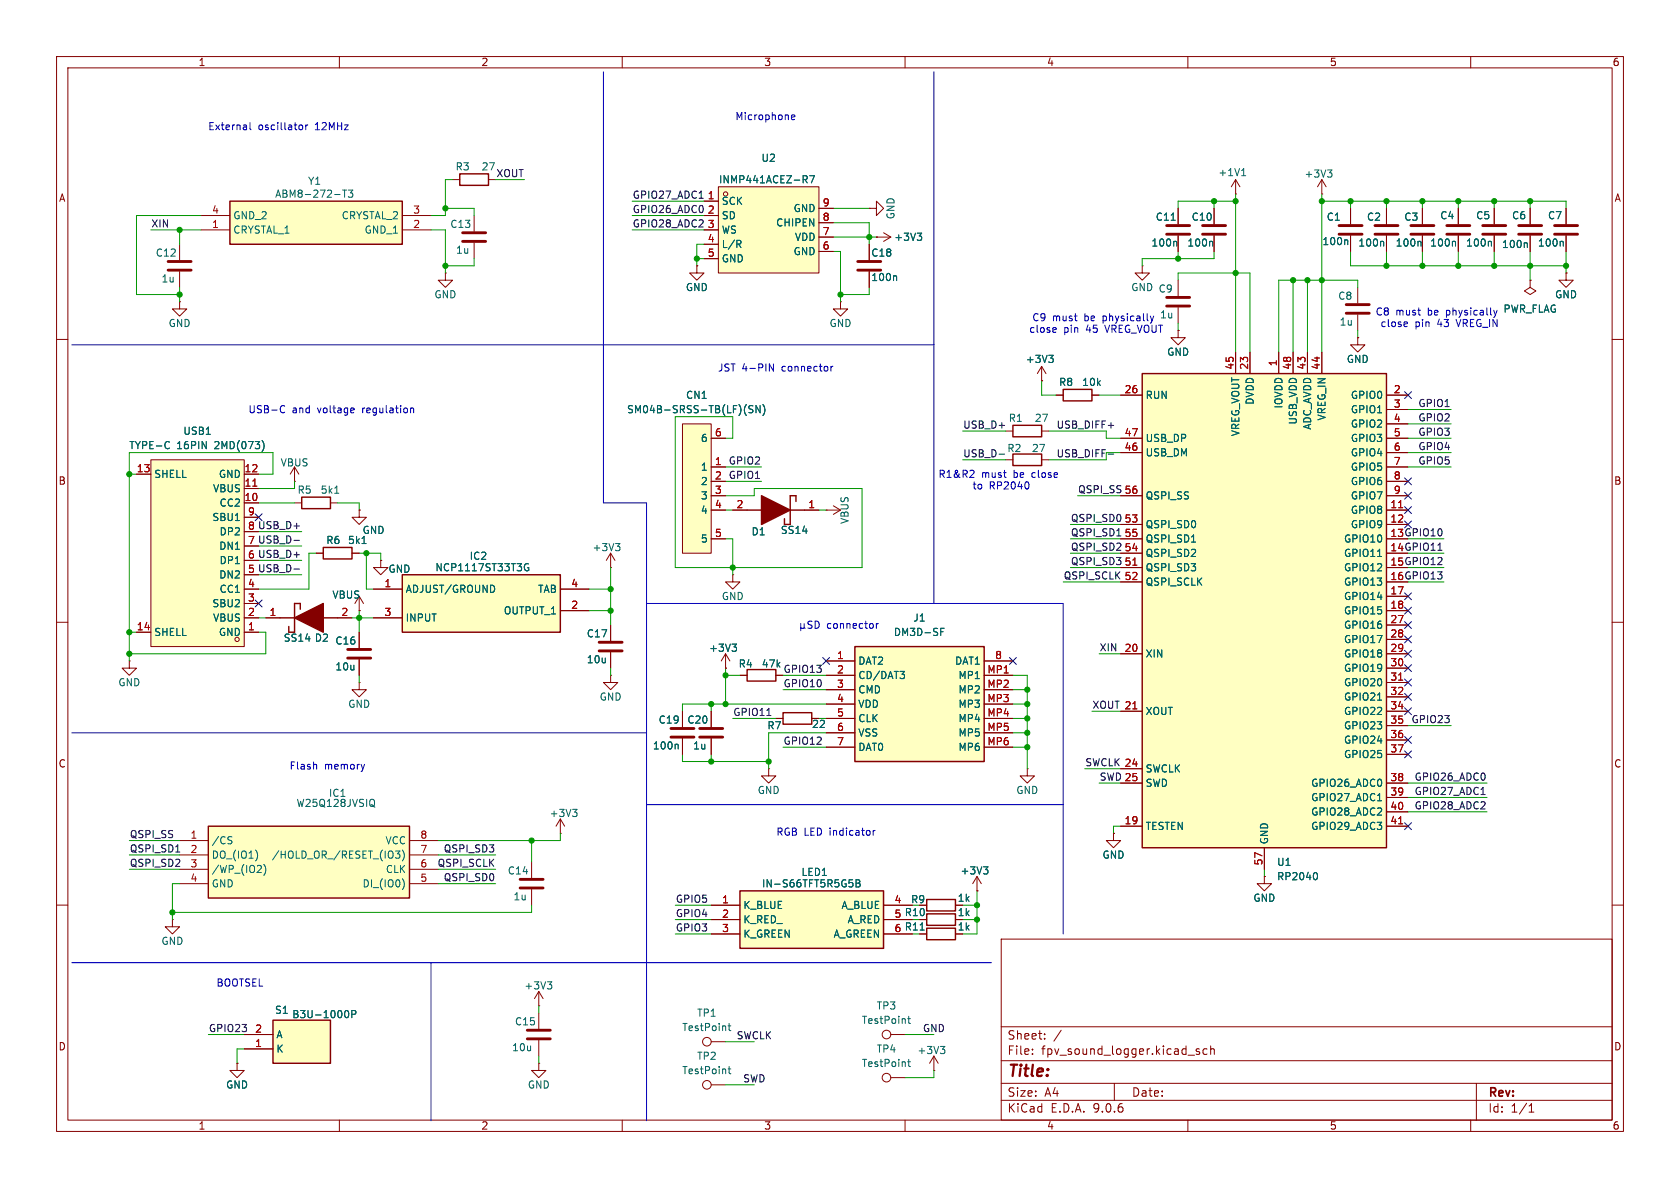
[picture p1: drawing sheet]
<svg xmlns="http://www.w3.org/2000/svg" width="297mm" height="210mm" viewBox="0 0 297 210" stroke-linecap="round" stroke-linejoin="round" font-family="sans-serif">
<g fill="none" stroke="#840000" stroke-width=".18">
<path d="M10 10h277v190h-277zM12 12h273v186h-273zM60 10v2M110 10v2M160 10v2M210 10v2M260 10v2M208.3 36.8v2.8M208.3 41.7v2.8M10 60h2M285 60h2M10 110h2"/>
<path d="M107.9 119.4v1.3h1.3l-1.3 1.2-1.2-1.2h1.2M107.9 119.4h.1M285 110h2M10 160h2M177 166h108v32h-108zM285 160h2M60 198v2M110 198v2M160 198v2M177 194.5h108M177 191.5h108M177 187.5h108"/>
<path d="M177 181.5h108M182.5 186.3v.1M182.5 185.5v.1M184.7 183.6v.1M184.7 182.8v.1M187.6 182.1l-1.3 2M197 191.5v3M210 198v2M210 186.5h1.2M212 185.5l-.3-.1-.2 .2v.2l.5 .2v.3h-.5M213.4 185.5l-.4-.1-.3 .3v.4l.1 .2h.6M214 185.5l.2-.1 .4 .1 .1 .9"/>
<path d="M214 184.9v1.5M260 198v2M261 191.5v6.5M270.3 196.6h.9M270.3 195.5l.4-.4v1.5"/>
</g>
<path d="M206.2 39.9h4.1M206.2 41.4h4.1" fill="none" stroke="#840000" stroke-width=".51"/>
<path d="M207 38.9h.8M207.9 42.7l.1 .1v.7" fill="none" stroke="#006464" stroke-width=".18"/>
<path d="M26.7 81.3h16.5v33h-16.5z" fill="#ffffc2"/>
<g fill="none" stroke="#840000" stroke-width=".18">
<path d="M177.8 76.2h1.3M184.1 76.2h1.3M24.1 83.8h2.6M26.7 81.3h16.5v33h-16.5zM43.2 99.1h2.5M43.2 96.5h2.5M43.2 94h2.5M43.2 91.4h2.5M43.2 88.9h2.5M43.2 86.4h2.5M43.2 83.8h2.5M177.8 81.3h1.3"/>
<path d="M184.1 81.3h1.3M22.9 116.8v1.3h1.2l-1.2 1.3-1.3-1.3h1.3M22.9 116.8h.1M24.1 111.8h2.6M43.2 111.8h2.5M43.2 109.2h2.5M43.2 106.7h2.5M43.2 104.1h2.5M43.2 101.6h2.5M99.1 147.3h.1M99.1 144.8l-.8 1.3M99.1 144.8l.7 1.3"/>
<path d="M99.1 144.8v2.5"/>
<circle cx="41.9" cy="113" r=".38"/>
</g>
<path d="M44.7 85.9h.7" fill="none" stroke="#a90000" stroke-width=".18"/>
<path d="M29.7 78l.2 .2M29.9 79.2l-.2 .1M46.4 77.9a1.49 1.49 0 0 1 0 1.8M101.2 143.1h.8l-.4 .5M101.8 143.6l.2 .2v.3l-.2 .2" fill="none" stroke="#006464" stroke-width=".18"/>
<path d="M179.1 75.2h5v2h-5zM179.1 80.3h5v2h-5z" fill="none" stroke="#840000" stroke-width=".25"/>
<path d="M36.8 146.1h35.6v12.7h-35.6z" fill="#ffffc2"/>
<path d="M49.5 109.2h2.6M51.1 110.7v1.1M53.1 107.7v-1h-1v5.1M57.1 109.2h2.6M36.8 146.1h35.6v12.7h-35.6z" fill="none" stroke="#840000" stroke-width=".25"/>
<g fill="none" stroke="#840000" stroke-width=".18">
<path d="M201.9 47v1.3h1.3l-1.3 1.2-1.2-1.2h1.2M201.9 47h.1M47 109.2h2.5M59.7 109.2h2.5M63.5 108h.1M63.5 105.4l-.8 1.3M63.5 105.4l.8 1.3M63.5 105.4v2.6M31.7 148.6h5.1M31.7 151.1h5.1M31.7 153.7h5.1M31.7 156.2h5.1"/>
<path d="M72.4 148.6h5.1M72.4 151.1h5.1M72.4 153.7h5.1M72.4 156.2h5.1M94 152.4v2.8M94 157.2v2.8M30.5 162.6v1.2h1.2l-1.2 1.3-1.3-1.3h1.3M30.5 162.6h.1M95.2 177.8h.1M95.2 175.3l-.7 1.2M95.2 175.3l.8 1.2M95.2 175.3v2.5"/>
<path d="M95.2 188v1.2h1.3l-1.3 1.3-1.2-1.3h1.2M95.2 188h.1"/>
</g>
<g fill="none" stroke="#006464" stroke-width=".18">
<path d="M40.5 147.9l.5 .1M40.8 148.6l.2 .2-.2 .4M45.4 154.2h.8M45.5 150.8v.8M46.1 153.1v.4M46.6 152.8a1.46 1.46 0 0 1 0 1.9M65.8 142.3l.5 .4M65.9 141.3l.1 .1a.81 .81 0 0 1-.1 1.2M69.9 150.4h.8l-.4 .5 .3 .1v.6l-.1 .1-.6-.1M71.1 150.3a1.46 1.46 0 0 1 0 1.9M71.2 155.4a1.49 1.49 0 0 1 0 1.8M96.8 173.6h.7l-.4 .4"/>
<path d="M97.3 174l.2 .3v.3l-.2 .2"/>
</g>
<path d="M91.9 155.4h4.1M91.9 157h4.1" fill="none" stroke="#840000" stroke-width=".51"/>
<path d="M52.1 109.2l5-2.5v5.1z" fill="#840000" stroke="#840000" stroke-width=".25"/>
<path d="M120.6 74.9h5.1v22.9h-5.1z" fill="#ffffc2"/>
<g fill="none" stroke="#840000" stroke-width=".18">
<path d="M251.5 36.8v2.8M257.8 36.8v2.8M123.2 47v1.3h1.3l-1.3 1.2-1.3-1.2h1.3M123.2 47h.1M148.6 53.3v1.3h1.3l-1.3 1.3-1.3-1.3h1.3M148.6 53.3h.1M153.7 43.2v2.8M153.7 48v2.8M251.5 41.7v2.8M257.8 41.7v2.8M270.5 49.5v1.3l1 .6-1 .7-1-.7 1-.6M270.5 49.5h.1"/>
<path d="M276.9 48.3v1.2h1.2l-1.2 1.3-1.3-1.3h1.3M276.9 48.3h.1M120.6 74.9h5.1v22.9h-5.1zM125.7 77.5h2.6M184.1 67.3h.1M184.1 64.8l-.7 1.2M184.1 64.8l.8 1.2M184.1 64.8v2.5M186.7 69.9h1.3M193 69.9h1.3M125.7 82.6h2.6M125.7 85.1h2.6"/>
<path d="M125.7 87.6h2.6M125.7 90.2h2.6M125.7 95.3h2.6M128.3 118.1h.1M128.3 115.6l-.8 1.2M128.3 115.6l.7 1.2M128.3 115.6v2.5M120.6 125.7v2.8M120.6 130.6v2.8M125.7 125.7v2.8M125.7 130.6v2.8M95.2 179.1v2.8"/>
<path d="M95.2 183.9v2.8"/>
</g>
<path d="M158.3 48.8l.2 .1v.7M251 42.7l.2 .1v.7M257.1 42.7l.2 .1v.7M133.1 71.8l-.5-.1-.2 .1v.4l.6 .2 .1 .3-.2 .3-.5-.1M134.4 71.7v1.3l-.7-1.3v1.3M134.9 71.5a1.46 1.46 0 0 1 0 2M185.4 62.8h.8l-.4 .5M186 63.3l.2 .2v.3l-.2 .3M129.4 113.9h.8l-.4 .4M130 114.3l.2 .3v.3l-.2 .2M119.7 131.6l.2 .1v.7" fill="none" stroke="#006464" stroke-width=".18"/>
<path d="M249.4 39.9h4.1M255.8 39.9h4M151.6 46.2h4.1M151.6 47.8h4.1M249.4 41.4h4.1M255.8 41.4h4M118.6 128.8h4.1M118.6 130.3h4.1M123.7 128.8h4.1M123.7 130.3h4.1M93.2 182.1h4.1M93.2 183.6h4.1" fill="none" stroke="#840000" stroke-width=".51"/>
<path d="M188 68.8h5v2.1h-5z" fill="none" stroke="#840000" stroke-width=".25"/>
<path d="M48.3 180.3h10.1v7.7h-10.1z" fill="#ffffc2"/>
<path d="M81.3 30.7h5.1v2.1h-5.1zM48.3 180.3h10.1v7.7h-10.1z" fill="none" stroke="#840000" stroke-width=".25"/>
<path d="M80 31.8h1.3M86.4 31.8h1.2M153.7 36.8h1.2v-1.2l1.3 1.2-1.3 1.3v-1.3M153.7 36.8h.1M223.5 154.9v1.3h1.3l-1.3 1.3-1.3-1.3h1.3M223.5 154.9h.1M43.2 182.9h5.1M43.2 185.4h5.1" fill="none" stroke="#840000" stroke-width=".18"/>
<path d="M61.2 178.6a.68 .68 0 0 1 .5 .7 .68 .68 0 0 1-.5 .6M62.2 179.3l.6-.1 .1-.1v-.3l-.7-.2v1.3" fill="none" stroke="#006464" stroke-width=".18"/>
<path d="M127 33h17.8v15.3h-17.8z" fill="#ffffc2"/>
<g fill="none" stroke="#840000" stroke-width=".18">
<path d="M124.5 35.6h2.5M124.5 38.1h2.5M127 33h17.8v15.3h-17.8zM144.8 36.8h2.5M144.8 39.4h2.5M238.8 36.8v2.8M31.7 43.2v2.8M31.7 48v2.8M124.5 40.6h2.5M124.5 43.2h2.5M124.5 45.7h2.5M144.8 41.9h2.5"/>
<path d="M144.8 44.5h2.5M238.8 41.7v2.8M41.9 188v1.2h1.3l-1.3 1.3-1.3-1.3h1.3M41.9 188h.1"/>
<circle cx="128.3" cy="34.3" r=".38"/>
</g>
<path d="M142.3 31.7l.4 .6M142.5 31.1l.2 .2v.3l-.2 .1M143.1 31.1h.9l-.6 1.2M130.6 43.2l.4 .6M130.8 42.5l.2 .2-.1 .3-.1 .2M238.1 42.4l.2 .2v.7" fill="none" stroke="#006464" stroke-width=".18"/>
<path d="M236.7 39.9h4.1M29.7 46.2h4.1M29.7 47.8h4.1M236.7 41.4h4.1" fill="none" stroke="#840000" stroke-width=".51"/>
<path d="M201.9 66h43.2v83.9h-43.2z" fill="#ffffc2"/>
<path d="M201.9 66h43.2v83.9h-43.2z" fill="none" stroke="#840000" stroke-width=".25"/>
<g fill="none" stroke="#840000" stroke-width=".18">
<path d="M78.7 48.3v1.2h1.3l-1.3 1.3-1.2-1.3h1.2M78.7 48.3h.1M198.1 69.9h3.8M198.1 77.5h3.8M218.4 62.2v3.8M221 62.2v3.8M226.1 62.2v3.8M228.6 62.2v3.8M231.1 62.2v3.8M233.7 62.2v3.8M245.1 69.9h3.8M245.1 77.5h3.8"/>
<path d="M245.1 72.4h3.8M245.1 74.9h3.8M198.1 80h3.8M198.1 87.6h3.8M198.1 92.7h3.8M198.1 95.3h3.8M198.1 97.8h3.8M245.1 80h3.8M245.1 87.6h3.8M245.1 92.7h3.8M245.1 95.3h3.8M245.1 97.8h3.8"/>
<path d="M245.1 82.6h3.8M245.1 85.1h3.8M245.1 90.2h3.8M198.1 100.3h3.8M198.1 102.9h3.8M198.1 115.6h3.8M245.1 100.3h3.8M245.1 102.9h3.8M245.1 115.6h3.8M245.1 105.4h3.8M245.1 108h3.8M245.1 110.5h3.8"/>
<path d="M245.1 113h3.8M245.1 118.1h3.8M198.1 125.7h3.8M198.1 135.9h3.8M198.1 138.4h3.8M245.1 125.7h3.8M245.1 138.4h3.8M245.1 120.7h3.8M245.1 123.2h3.8M245.1 128.3h3.8M245.1 130.8h3.8M245.1 133.4h3.8"/>
<path d="M198.1 146.1h3.8M223.5 149.9v3.8M245.1 146.1h3.8M245.1 141h3.8M245.1 143.5h3.8"/>
</g>
<path d="M210.6 95.8h.8M243.5 98.4h.8M243.5 123.8h.8M232.6 154.2a.79 .79 0 0 1 0 1.3M243.5 141.5h.8" fill="none" stroke="#006464" stroke-width=".18"/>
<path d="M200.3 99.9h.7M247.3 89.8h.7M200.3 125.3h.7M247.3 120.2h.7M247.3 145.6h.7" fill="none" stroke="#a90000" stroke-width=".18"/>
<path d="M40.6 35.6h30.5v7.6h-30.5z" fill="#ffffc2"/>
<path d="M40.6 35.6h30.5v7.6h-30.5zM163.8 159h5.1v2h-5.1zM163.8 164.1h5.1v2h-5.1zM163.8 161.5h5.1v2.1h-5.1z" fill="none" stroke="#840000" stroke-width=".25"/>
<g fill="none" stroke="#840000" stroke-width=".18">
<path d="M35.6 38.1h5M71.1 38.1h5.1M83.8 38.1v2.8M218.4 34.3h.1M218.4 31.8l-.7 1.2M218.4 31.8l.8 1.2M218.4 31.8v2.5M233.7 34.3h.1M233.7 31.8l-.8 1.2M233.7 31.8l.7 1.2M233.7 31.8v2.5M245.1 36.8v2.8"/>
<path d="M264.2 36.8v2.8M270.5 36.8v2.8M276.9 36.8v2.8M31.7 53.3v1.3h1.3l-1.3 1.3-1.2-1.3h1.2M31.7 53.3h.1M35.6 40.6h5M71.1 40.6h5.1M83.8 42.9v2.8M245.1 41.7v2.8M264.2 41.7v2.8M270.5 41.7v2.8M276.9 41.7v2.8"/>
<path d="M63.5 111.8v2.8M63.5 116.6v2.8M129.5 101.6v1.3h1.3l-1.3 1.2-1.2-1.2h1.2M129.5 101.6h.1M63.5 120.7v1.2h1.3l-1.3 1.3-1.3-1.3h1.3M63.5 120.7h.1M196.8 147.3v1.3h1.3l-1.3 1.3-1.2-1.3h1.2M196.8 147.3h.1M162.6 165.1h1.2M162.6 162.6h1.2M162.6 160h1.2M157.5 190.5h2.5"/>
<path d="M157.5 182.9h2.5M165.1 189.2h.1M165.1 186.7l-.8 1.3M165.1 186.7l.8 1.3M165.1 186.7v2.5"/>
<circle cx="156.7" cy="182.9" r=".76"/>
<circle cx="156.7" cy="190.5" r=".76"/>
</g>
<g fill="none" stroke="#006464" stroke-width=".18">
<path d="M59.2 34.4h.9M60.6 33.6h.7M60.9 33.6v1.3M61.6 33.6h.8l-.5 .5 .4 .1v.5l-.2 .2-.5-.2M219.5 31.1h.7M219.6 30.1l.3-.3v1.3M234.7 30h.8l-.5 .5M235.2 30.5l.3 .3v.3l-.3 .2M244.4 42.7l.2 .1v.7M263.5 42.7l.2 .1v.7M269.8 42.9l.2 .2v.7M276.2 42.7l.2 .1v.7"/>
<path d="M160.6 179.6v1.1l.4 .2M162.7 164.4h.7M160.5 187.7h.5M160.5 180.1h.5M160.6 187.3v1.1l.4 .1M166.2 185h.8l-.4 .5M166.8 185.5l.2 .2v.3l-.2 .3"/>
</g>
<path d="M243.1 39.9h4M262.1 39.9h4.1M268.5 39.9h4M274.8 39.9h4.1M81.8 41.1h4.1M81.8 42.7h4.1M243.1 41.4h4M262.1 41.4h4.1M268.5 41.4h4M274.8 41.4h4.1M61.5 114.8h4M61.5 116.3h4" fill="none" stroke="#840000" stroke-width=".51"/>
<path d="M130.8 157.5h25.4v10.1h-25.4z" fill="#ffffc2"/>
<path d="M132.1 90.2h2.5M138.7 91.7v1M139.7 90.2h2.5M140.7 88.6v-1h-1v5.1M132.1 118.4h5.1v2h-5.1zM138.4 126h5.1v2h-5.1zM130.8 157.5h25.4v10.1h-25.4z" fill="none" stroke="#840000" stroke-width=".25"/>
<g fill="none" stroke="#840000" stroke-width=".18">
<path d="M214.6 36.8v2.8M154.9 41.9h.1M154.9 41.9h2.6M156.2 41.1l1.3 .8M157.5 41.9l-1.3 .8M214.6 41.7v2.8M240 59.7v1.3h1.3l-1.3 1.2-1.2-1.2h1.2M240 59.7h.1M129.5 90.2h2.6M142.2 90.2h2.6M146 90.2h.1M146 90.2h2.6"/>
<path d="M147.3 89.4l1.3 .8M148.6 90.2l-1.3 .7M130.8 119.4h1.3M137.2 119.4h1.2M135.9 135.9v1.3h1.3l-1.3 1.2-1.3-1.2h1.3M135.9 135.9h.1M137.2 127h1.2M143.5 127h1.3M181.6 135.9v1.3h1.3l-1.3 1.2-1.3-1.2h1.3M181.6 135.9h.1M172.7 157.5h.1M172.7 154.9l-.7 1.3"/>
<path d="M172.7 154.9l.8 1.3M172.7 154.9v2.6M125.7 160h5.1M125.7 162.6h5.1M125.7 165.1h5.1M156.2 160h5.1M156.2 162.6h5.1M156.2 165.1h5.1M125.7 184.2h2.6M125.7 191.8h2.6"/>
<circle cx="125" cy="184.1" r=".76"/>
<circle cx="125" cy="191.8" r=".76"/>
</g>
<g fill="none" stroke="#006464" stroke-width=".18">
<path d="M162.2 41.2h.7l-.4 .5M162.7 41.7l.2 .2v.3l-.2 .3M214.2 42.7l.2 .1v.7M150.1 155.5h.6M150.7 156.1l.1 .1-.1 .5M151.3 155.5h.5l.2 .3-.2 .3 .2 .1 .1 .3-.3 .3h-.5zM151.3 156.1h.5M173.9 153.2h.8l-.5 .5M174.4 153.7l.3 .3v.3l-.3 .2M128.7 181.3h.5M128.7 189h.5M128.9 180.9v1.1l.3 .2"/>
<path d="M128.9 188.5v1.1l.3 .2"/>
</g>
<path d="M134.6 87.6l5.1 2.6-5.1 2.5z" fill="#840000" stroke="#840000" stroke-width=".25"/>
<path d="M212.6 39.9h4.1M212.6 41.4h4.1" fill="none" stroke="#840000" stroke-width=".51"/>
<path d="M151.1 114.3h22.9v20.3h-22.9z" fill="#ffffc2"/>
<path d="M151.1 114.3h22.9v20.3h-22.9z" fill="none" stroke="#840000" stroke-width=".25"/>
<g fill="none" stroke="#840000" stroke-width=".18">
<path d="M63.5 90.2v1.2h1.3l-1.3 1.3-1.3-1.3h1.3M63.5 90.2h.1M67.3 99.1v1.2h1.3l-1.3 1.3-1.3-1.3h1.3M67.3 99.1h.1M146 116.8h5.1M146 119.4h5.1M174 116.8h5.1M174 119.4h5.1M146 121.9h5.1M146 124.5h5.1M146 127h5.1M146 129.5h5.1"/>
<path d="M146 132.1h5.1M174 121.9h5.1M174 124.5h5.1M174 127h5.1M174 129.5h5.1M174 132.1h5.1"/>
</g>
<path d="M159.1 118.7h.8l-.4 .5M159.7 119.2l.2 .2v.3l-.2 .3M166.3 111.7h.4M166.3 111.1h.6" fill="none" stroke="#006464" stroke-width=".18"/>
<path d="M71.1 101.6h28v10.2h-28z" fill="#ffffc2"/>
<path d="M53.3 87.9h5.1v2h-5.1zM57.1 96.8h5.1v2h-5.1zM71.1 101.6h28v10.2h-28z" fill="none" stroke="#840000" stroke-width=".25"/>
<g fill="none" stroke="#840000" stroke-width=".18">
<path d="M124.5 35.6h2.5M124.5 38.1h2.5M144.8 36.8h2.5M144.8 39.4h2.5M208.3 36.8v2.8M214.6 36.8v2.8M238.8 36.8v2.8M245.1 36.8v2.8M251.5 36.8v2.8M257.8 36.8v2.8M264.2 36.8v2.8M270.5 36.8v2.8"/>
<path d="M276.9 36.8v2.8M123.2 47h.1M124.5 40.6h2.5M124.5 43.2h2.5M124.5 45.7h2.5M144.8 41.9h2.5M144.8 44.5h2.5M153.7 43.2v2.8M153.7 48v2.8M154.9 41.9h.1M208.3 58.4v1.3h1.2l-1.2 1.3-1.3-1.3h1.3M208.3 58.4h.1"/>
<path d="M208.3 41.7v2.8M208.3 49.5v2.8M208.3 54.4v2.8M214.6 41.7v2.8M238.8 41.7v2.8M240 59.7h.1M240 50.8v2.8M240 55.6v2.8M245.1 41.7v2.8M251.5 41.7v2.8M257.8 41.7v2.8M264.2 41.7v2.8"/>
<path d="M270.5 49.5h.1M270.5 41.7v2.8M276.9 48.3h.1M276.9 41.7v2.8M125.7 77.5h2.6M184.1 67.3h.1M186.7 69.9h1.3M193 69.9h1.3M198.1 69.9h3.8M198.1 77.5h3.8M218.4 62.2v3.8M221 62.2v3.8"/>
<path d="M226.1 62.2v3.8M228.6 62.2v3.8M231.1 62.2v3.8M233.7 62.2v3.8M245.1 69.9h3.8M245.1 77.5h3.8M245.1 72.4h3.8M245.1 74.9h3.8M24.1 83.8h2.6M43.2 88.9h2.5M43.2 99.1h2.5M43.2 96.5h2.5"/>
<path d="M43.2 94h2.5M43.2 91.4h2.5M43.2 86.4h2.5M43.2 83.8h2.5M52.1 85.1h.1M52.1 82.6l-.8 1.2M52.1 82.6l.7 1.2M52.1 82.6v2.5M52.1 88.9h1.2M55.9 97.8h1.2M58.4 88.9h1.3M62.2 97.8h1.3"/>
<path d="M63.5 90.2h.1M67.3 99.1h.1M107.9 97.8v2.5M107.9 97.8l-.7 1.3M107.9 97.8l.8 1.3M125.7 87.6h2.6M125.7 95.3h2.6M125.7 82.6h2.6M125.7 85.1h2.6M125.7 90.2h2.6M129.5 90.2h2.6M142.2 90.2h2.6"/>
<path d="M198.1 97.8h3.8M198.1 80h3.8M198.1 87.6h3.8M198.1 92.7h3.8M198.1 95.3h3.8M245.1 97.8h3.8M245.1 80h3.8M245.1 87.6h3.8M245.1 92.7h3.8M245.1 95.3h3.8M245.1 82.6h3.8M245.1 85.1h3.8"/>
<path d="M245.1 90.2h3.8M24.1 111.8h2.6M43.2 104.1h2.5M43.2 109.2h2.5M43.2 111.8h2.5M43.2 106.7h2.5M43.2 101.6h2.5M47 109.2h2.5M59.7 109.2h2.5M63.5 108h.1M63.5 111.8v2.8M63.5 116.6v2.8"/>
<path d="M66 104.1h5.1M66 109.2h5.1M99.1 104.1h5M99.1 108h5M107.9 100.3h.1M107.9 110.5v2.8M107.9 115.3v2.8M128.3 118.1h.1M130.8 119.4h1.3M137.2 119.4h1.2M146 116.8h5.1M146 119.4h5.1"/>
<path d="M174 116.8h5.1M174 119.4h5.1M198.1 100.3h3.8M198.1 102.9h3.8M198.1 115.6h3.8M245.1 108h3.8M245.1 100.3h3.8M245.1 102.9h3.8M245.1 115.6h3.8M245.1 105.4h3.8M245.1 110.5h3.8M245.1 113h3.8"/>
<path d="M245.1 118.1h3.8M120.6 125.7v2.8M120.6 130.6v2.8M125.7 125.7v2.8M125.7 130.6v2.8M137.2 127h1.2M143.5 127h1.3M146 121.9h5.1M146 124.5h5.1M146 127h5.1M146 129.5h5.1M146 132.1h5.1"/>
<path d="M174 121.9h5.1M174 124.5h5.1M174 127h5.1M174 129.5h5.1M174 132.1h5.1M198.1 125.7h3.8M198.1 135.9h3.8M198.1 138.4h3.8M245.1 125.7h3.8M245.1 138.4h3.8M245.1 120.7h3.8M245.1 123.2h3.8"/>
<path d="M245.1 128.3h3.8M245.1 130.8h3.8M245.1 133.4h3.8M172.7 157.5h.1M196.8 147.3h.1M198.1 146.1h3.8M223.5 154.9h.1M223.5 149.9v3.8M245.1 146.1h3.8M245.1 141h3.8M245.1 143.5h3.8M125.7 160h5.1"/>
<path d="M125.7 162.6h5.1M125.7 165.1h5.1M156.2 160h5.1M156.2 162.6h5.1M156.2 165.1h5.1M162.6 160h1.2M162.6 162.6h1.2M162.6 165.1h1.2M41.9 188h.1M43.2 182.9h5.1M43.2 185.4h5.1"/>
</g>
<g fill="none" stroke="#006464" stroke-width=".18">
<path d="M142.3 31.7l.4 .6M142.5 31.1l.2 .2v.3l-.2 .1M143.1 31.1h.9l-.6 1.2M207 38.9h.8M130.6 43.2l.4 .6M130.8 42.5l.2 .2-.1 .3-.1 .2M158.3 48.8l.2 .1v.7M162.2 41.2h.7l-.4 .5M162.7 41.7l.2 .2v.3l-.2 .3M207.9 42.7l.1 .1v.7M214.2 42.7l.2 .1v.7M238.1 42.4l.2 .2v.7"/>
<path d="M244.4 42.7l.2 .1v.7M251 42.7l.2 .1v.7M257.1 42.7l.2 .1v.7M263.5 42.7l.2 .1v.7M269.8 42.9l.2 .2v.7M276.2 42.7l.2 .1v.7M29.7 78l.2 .2M29.9 79.2l-.2 .1M46.4 77.9a1.49 1.49 0 0 1 0 1.8M133.1 71.8l-.5-.1-.2 .1v.4l.6 .2 .1 .3-.2 .3-.5-.1M134.4 71.7v1.3l-.7-1.3v1.3M134.9 71.5a1.46 1.46 0 0 1 0 2"/>
<path d="M185.4 62.8h.8l-.4 .5M186 63.3l.2 .2v.3l-.2 .3M59.2 87.2h.7M64 96.1h.7M93.4 99.7a.59 .59 0 0 0-.7 .6 .59 .59 0 0 0 .7 .5l.1-.4h-.3M108.8 96.1h.8l-.4 .5M109.4 96.6l.2 .2v.3l-.2 .3M210.6 95.8h.8M243.5 98.4h.8M87.4 103.8v.6M129.4 113.9h.8l-.4 .4M130 114.3l.2 .3v.3l-.2 .2"/>
<path d="M159.1 118.7h.8l-.4 .5M159.7 119.2l.2 .2v.3l-.2 .3M166.3 111.7h.4M166.3 111.1h.6M119.7 131.6l.2 .1v.7M243.5 123.8h.8M150.1 155.5h.6M150.7 156.1l.1 .1-.1 .5M151.3 155.5h.5l.2 .3-.2 .3 .2 .1 .1 .3-.3 .3h-.5zM151.3 156.1h.5M173.9 153.2h.8l-.5 .5M174.4 153.7l.3 .3v.3l-.3 .2"/>
<path d="M232.6 154.2a.79 .79 0 0 1 0 1.3M243.5 141.5h.8M61.2 178.6a.68 .68 0 0 1 .5 .7 .68 .68 0 0 1-.5 .6M62.2 179.3l.6-.1 .1-.1v-.3l-.7-.2v1.3M162.7 164.4h.7"/>
</g>
<path d="M206.2 52.6h4.1M206.2 54.1h4.1M238 53.8h4.1M238 55.4h4.1M105.9 113.5h4.1M105.9 115.1h4.1" fill="none" stroke="#840000" stroke-width=".51"/>
<path d="M123.6 35h.7M195.9 75.2h1M52 95.5h.9M176.6 80.3h1M195.9 80.3h1M197.4 94.7h.8M254.2 97.3h.7M52 100.6h.9M135.6 126.5h.7M31.1 150.6h.7M261.8 140.5h.7" fill="none" stroke="#0f0f0f" stroke-width=".18"/>
<g fill="none" stroke="#0000c2" stroke-width=".18">
<path d="M106.7 12.7v76.2h7.6v109.2M165.1 12.7v94M44.2 21.7v1.1l.2 .1M53.1 22.1h.3l.1 .2-.1 .5-.3 .1M54.1 22.1v.8M54.4 22.1l-.3 .2M139.9 20.7l.6-.1v-.2l-.4-.1-.2 .2 .1 .6h.5M186.3 57.9l.4 .1v.2l-.6 .1M186.7 58.7l-.4 .1M203.4 55.9l.3 .8M203.7 56.7l-.2 .4M204 55.9l-.3 .8"/>
<path d="M248.4 56.9l.4 .1v.2l-.6 .1M248.8 57.7h-.4M264.1 54.8l.3 .9M264.4 55.7l-.2 .4M264.7 54.8l-.3 .9M12.7 61h152.4M49.8 71.8l.3-.1 .2 .1M50.3 72.9l-.2 .1-.3-.1M62.4 72.1l.2 .3-.6 .2M62.5 72.9l-.1 .1M72.6 72.2l.2-.1 .3 .1v.8M136 64.3l.7 1.3v-1.3"/>
<path d="M146.9 64.8v.8M147.3 64.8l-.4 .2M172 83.1l.2 .3-.1 .3-.7 .7h.8M181.8 85.3l.1 .4-.1 .6M114.3 106.7h73.7v58.4M141.6 110.2v1.3M141.6 110.9l.1 .2h.3l.2-.2M142.2 110.9l.1 .2M142.2 110.2v.7M143.6 109.9l-.5-.1-.2 .1v.4l.5 .2 .2 .3-.3 .3-.5-.1M144.1 109.8a.64 .64 0 0 1 .7 .6 .64 .64 0 0 1-.7 .7zM154.9 110.2v.9"/>
<path d="M155.3 110.2l-.4 .3M12.7 129.5h101.6M55.9 135.2l.1 .8M64.4 135.1l-.3 .9M114.3 142.2h73.7M154.4 146.8v.8M154.7 146.8l-.3 .2M12.7 170.2h162.6M76.2 170.2v27.9"/>
</g>
<g fill="none" stroke="#009600" stroke-width=".18">
<path d="M35.6 38.1h-11.5v14h7.6M78.7 36.8h5.1v1.3M80 31.8h-1.3v6.3h-2.5M87.6 31.8h5.1M111.8 35.6h12.7M111.8 38.1h12.7M147.3 39.4h6.4v3.8M147.3 36.8h6.4M214.6 35.6v1.2M218.4 35.6h-10.1v1.2M218.4 34.3v27.9M233.7 35.6h43.2v1.2"/>
<path d="M233.7 34.3v27.9M238.8 35.6v1.2M245.1 35.6v1.2M251.5 35.6v1.2M257.8 35.6v1.2M264.2 35.6v1.2M270.5 35.6v1.2M26.7 40.6h8.9M31.7 40.6v2.6M31.7 50.8v2.5M76.2 40.6h2.5v7.7M83.8 45.7v1.3h-5.1"/>
<path d="M111.8 40.6h12.7M123.2 45.7h1.3M124.5 43.2h-1.3v3.8M147.3 44.5h1.3v8.8M147.3 41.9h7.6M153.7 50.8v1.3h-5.1M208.3 44.5v1.2M208.3 49.5v-1.2h12.7v13.9M208.3 57.2v1.2M214.6 44.5v1.2h-12.7v1.3M228.6 49.5v12.7M231.1 49.5v12.7"/>
<path d="M238.8 44.5v2.5h38.1M240 50.8v-1.3h-13.9v12.7M240 58.4v1.3M245.1 44.5v2.5M251.5 44.5v2.5M257.8 44.5v2.5M264.2 44.5v2.5M270.5 44.5v5M276.9 44.5v3.8M128.3 77.5h1.2v-3.8h-10.1v26.6h33v-13.9h-19.1v1.2h-5M170.2 76.2h7.6M184.1 67.3v2.6h2.6"/>
<path d="M185.4 76.2h10.2v1.3h2.5M194.3 69.9h3.8M248.9 77.5h7.6M248.9 72.4h7.6M248.9 74.9h7.6M22.9 83.8h1.2M45.7 83.8h2.6v-3.8h-25.4v36.8M45.7 94h7.6M45.7 99.1h7.6M45.7 96.5h7.6M45.7 88.9h6.4M52.1 85.1v1.3h-6.4"/>
<path d="M55.9 97.8h-1.3v6.3h-8.9M59.7 88.9h3.8v1.3M63.5 97.8h3.8v1.3M64.8 97.8v6.3h1.2M128.3 95.3h1.2v6.3M128.3 82.6h6.3M128.3 90.2h1.2M128.3 85.1h6.3M144.8 90.2h1.2M170.2 81.3h7.6M185.4 81.3h10.2M189.2 95.3h8.9"/>
<path d="M189.2 97.8h8.9M189.2 92.7h8.9M190.5 87.6h7.6M195.6 80h2.5M248.9 80h7.6M248.9 82.6h7.6M248.9 95.3h6.4M248.9 97.8h6.4M22.9 111.8h1.2M45.7 111.8h1.3v3.8h-24.1M45.7 101.6h7.6M45.7 109.2h1.3"/>
<path d="M62.2 109.2h3.8M63.5 108v3.8M63.5 119.4v1.3M104.1 108h3.8M104.1 104.1h3.8M107.9 100.3v10.2M107.9 118.1v1.3M128.3 119.4h2.5M128.3 118.1v6.4M138.4 119.4h7.6M179.1 119.4h2.5v16.5M188 102.9h10.1"/>
<path d="M189.2 100.3h8.9M194.3 115.6h3.8M248.9 100.3h6.4M248.9 102.9h6.4M120.6 133.4v1.2h15.3M125.7 124.5v1.2M125.7 133.4v1.2M129.5 127h7.7M138.4 132.1h7.6M138.4 121.9h7.6M144.8 127h1.2M146 124.5h-25.4v1.2"/>
<path d="M146 129.5h-10.1v6.4M179.1 127h2.5M179.1 124.5h2.5M179.1 132.1h2.5M179.1 129.5h2.5M179.1 121.9h2.5M191.8 135.9h6.3M193 125.7h5.1M194.3 138.4h3.8M248.9 138.4h14M248.9 128.3h7.6M22.9 151.1h8.8"/>
<path d="M22.9 148.6h8.8M22.9 153.7h8.8M31.7 156.2h-1.2v6.4M77.5 156.2h10.1M77.5 151.1h10.1M77.5 153.7h10.1M94 148.6v3.8M99.1 147.3v1.3h-21.6M172.7 157.5v7.6h-2.5M198.1 146.1h-1.3v1.2M223.5 153.7v1.2M248.9 143.5h14"/>
<path d="M248.9 141h14M94 160v1.3h-63.5M95.2 177.8v1.3M119.4 165.1h6.3M119.4 162.6h6.3M119.4 160h6.3M170.2 162.6h2.5M170.2 160h2.5M36.8 182.9h6.4M43.2 185.4h-1.3v2.6M95.2 186.7v1.3M128.3 191.8h5"/>
<path d="M128.3 184.2h5M160 182.9h5.1M165.1 189.2v1.3h-5.1"/>
</g>
<g fill="none" stroke="#000084" stroke-width=".18">
<path d="M248.3 69.2l1.2 1.3M249.5 69.2l-1.2 1.3M45.1 90.8l1.2 1.2M46.3 90.8l-1.2 1.2M248.3 92.1l1.2 1.2M248.3 89.6l1.2 1.2M248.3 87l1.2 1.2M248.3 84.5l1.2 1.2M249.5 92.1l-1.2 1.2M249.5 89.6l-1.2 1.2M249.5 87l-1.2 1.2M249.5 84.5l-1.2 1.2"/>
<path d="M45.1 106.1l1.2 1.2M46.3 106.1l-1.2 1.2M145.4 116.2l1.3 1.2M146.7 116.2l-1.3 1.2M178.5 116.2l1.2 1.2M179.7 116.2l-1.2 1.2M248.3 117.5l1.2 1.2M248.3 112.4l1.2 1.2M248.3 109.9l1.2 1.2M248.3 115l1.2 1.2M248.3 104.8l1.2 1.2M248.3 107.3l1.2 1.3"/>
<path d="M249.5 117.5l-1.2 1.2M249.5 112.4l-1.2 1.2M249.5 109.9l-1.2 1.2M249.5 115l-1.2 1.2M249.5 104.8l-1.2 1.2M249.5 107.3l-1.2 1.3M248.3 132.7l1.2 1.3M248.3 130.2l1.2 1.2M248.3 120l1.2 1.3M248.3 125.1l1.2 1.2M248.3 122.6l1.2 1.2M249.5 132.7l-1.2 1.3"/>
<path d="M249.5 130.2l-1.2 1.2M249.5 120l-1.2 1.3M249.5 125.1l-1.2 1.2M249.5 122.6l-1.2 1.2M248.3 145.4l1.2 1.3M249.5 145.4l-1.2 1.3"/>
</g>
<path d="M44.7 85.9h.7M200.3 99.9h.7M247.3 89.8h.7M200.3 125.3h.7M247.3 120.2h.7M247.3 145.6h.7" fill="none" stroke="#a90000" stroke-width=".18"/>
<g fill="#009600" stroke="#009600" stroke-width=".18">
<circle cx="181.6" cy="129.5" r=".46"/>
<circle cx="181.6" cy="132.1" r=".46"/>
<circle cx="245.1" cy="47" r=".46"/>
<circle cx="264.2" cy="47" r=".46"/>
<circle cx="257.8" cy="47" r=".46"/>
<circle cx="276.9" cy="47" r=".46"/>
<circle cx="270.5" cy="47" r=".46"/>
<circle cx="251.5" cy="35.6" r=".46"/>
<circle cx="251.5" cy="47" r=".46"/>
<circle cx="257.8" cy="35.6" r=".46"/>
<circle cx="270.5" cy="35.6" r=".46"/>
<circle cx="245.1" cy="35.6" r=".46"/>
<circle cx="238.8" cy="35.6" r=".46"/>
<circle cx="264.2" cy="35.6" r=".46"/>
<circle cx="233.7" cy="35.6" r=".46"/>
<circle cx="218.4" cy="35.6" r=".46"/>
<circle cx="231.1" cy="49.5" r=".46"/>
<circle cx="228.6" cy="49.5" r=".46"/>
<circle cx="233.7" cy="49.5" r=".46"/>
<circle cx="208.3" cy="45.7" r=".46"/>
<circle cx="218.4" cy="48.3" r=".46"/>
<circle cx="214.6" cy="35.6" r=".46"/>
<circle cx="31.7" cy="40.6" r=".46"/>
<circle cx="31.7" cy="52.1" r=".46"/>
<circle cx="78.7" cy="36.8" r=".46"/>
<circle cx="22.9" cy="83.8" r=".46"/>
<circle cx="22.9" cy="111.8" r=".46"/>
<circle cx="22.9" cy="115.6" r=".46"/>
<circle cx="64.8" cy="97.8" r=".46"/>
<circle cx="63.5" cy="109.2" r=".46"/>
<circle cx="30.5" cy="161.3" r=".46"/>
<circle cx="94" cy="148.6" r=".46"/>
<circle cx="78.7" cy="47" r=".46"/>
<circle cx="181.6" cy="127" r=".46"/>
<circle cx="181.6" cy="124.5" r=".46"/>
<circle cx="181.6" cy="121.9" r=".46"/>
<circle cx="135.9" cy="134.6" r=".46"/>
<circle cx="172.7" cy="160" r=".46"/>
<circle cx="172.7" cy="162.6" r=".46"/>
<circle cx="125.7" cy="134.6" r=".46"/>
<circle cx="153.7" cy="41.9" r=".46"/>
<circle cx="148.6" cy="52.1" r=".46"/>
<circle cx="123.2" cy="45.7" r=".46"/>
<circle cx="107.9" cy="108" r=".46"/>
<circle cx="128.3" cy="119.4" r=".46"/>
<circle cx="125.7" cy="124.5" r=".46"/>
<circle cx="128.3" cy="124.5" r=".46"/>
<circle cx="107.9" cy="104.1" r=".46"/>
<circle cx="129.5" cy="100.3" r=".46"/>
</g>
<text font-size="2.8" fill="#840000" x="178" y="190.9">Title:</text>
<g font-size="2.1" fill="#840000">
<text x="178" y="184">Sheet:</text>
<text x="178" y="186.7">File:</text>
<text x="184.1" y="186.7">fpv_sound_logger.kicad_sch</text>
<text x="178" y="196.9">KiCad</text>
<text x="178" y="194.1">Size:</text>
<text x="184.7" y="194.1">A4</text>
<text x="185.7" y="196.9">E.D.A.</text>
<text x="193.3" y="196.9">9.0.6</text>
<text x="200" y="194.1">Date:</text>
<text x="263" y="194.3">Rev:</text>
<text x="263" y="196.9">Id:</text>
<text x="267.1" y="196.9">1/1</text>
</g>
<g font-size="1.8" fill="#840000">
<text x="35" y="11.9">1</text>
<text x="85" y="11.9">2</text>
<text x="135" y="11.9">3</text>
<text x="185" y="11.9">4</text>
<text x="235" y="11.9">5</text>
<text x="285" y="11.9">6</text>
<text x="10.3" y="35.9">A</text>
<text x="285.3" y="35.9">A</text>
<text x="10.3" y="85.9">B</text>
<text x="285.3" y="85.9">B</text>
<text x="10.3" y="135.9">C</text>
<text x="285.3" y="135.9">C</text>
<text x="169.2" y="159.6">1k</text>
<text x="169.2" y="164.7">1k</text>
<text x="169.2" y="162.2">1k</text>
<text x="10.3" y="185.9">D</text>
<text x="285.3" y="185.9">D</text>
<text x="35" y="199.9">1</text>
<text x="85" y="199.9">2</text>
<text x="135" y="199.9">3</text>
<text x="185" y="199.9">4</text>
<text x="235" y="199.9">5</text>
<text x="285" y="199.9">6</text>
</g>
<g font-size="1.8" fill="#0000c2">
<text x="36.7" y="23.2">External</text>
<text x="45.6" y="23.2">oscillator</text>
<text x="55.8" y="23.2">12MHz</text>
<text x="129.9" y="21.4">Microphone</text>
<text x="181.8" y="59">close</text>
<text x="182.4" y="57">C9</text>
<text x="186" y="57">must</text>
<text x="188" y="59">pin</text>
<text x="191.8" y="57">be</text>
<text x="192.1" y="59">45</text>
<text x="195.2" y="57">physically</text>
<text x="195.7" y="59">VREG_VOUT</text>
<text x="243.1" y="56">C8</text>
<text x="243.9" y="58">close</text>
<text x="246.7" y="56">must</text>
<text x="250.1" y="58">pin</text>
<text x="252.5" y="56">be</text>
<text x="254.2" y="58">43</text>
<text x="255.9" y="56">physically</text>
<text x="257.8" y="58">VREG_IN</text>
<text x="126.8" y="65.9">JST 4-PIN</text>
<text x="138.3" y="65.9">connector</text>
<text x="43.8" y="73.3">USB-C</text>
<text x="51.6" y="73.3">and</text>
<text x="56.3" y="73.3">voltage</text>
<text x="64.3" y="73.3">regulation</text>
<text x="165.8" y="84.7">R1&amp;R2</text>
<text x="171.8" y="86.7">to</text>
<text x="173.5" y="84.7">must</text>
<text x="174.9" y="86.7">RP2040</text>
<text x="179.3" y="84.7">be</text>
<text x="182.7" y="84.7">close</text>
<text x="146.1" y="111.4">connector</text>
<text x="51.1" y="136.2">Flash</text>
<text x="57.3" y="136.2">memory</text>
<text x="137.1" y="147.9">RGB LED indicator</text>
<text x="38.2" y="174.6">BOOTSEL</text>
</g>
<g font-size="1.8" fill="#006464">
<text x="134.5" y="28.8">U2</text>
<text x="48.5" y="35.2">ABM8-272-T3</text>
<text x="54.4" y="32.9">Y1</text>
<text x="80.4" y="30.3">R3</text>
<text x="85" y="30.3">27</text>
<text x="127" y="32.6">INMP441ACEZ-R7</text>
<text x="215.3" y="31.3">+1V1</text>
<text x="230.5" y="31.6">+3V3</text>
<text x="41.1" y="39">GND_2</text>
<text x="41.1" y="41.5">CRYSTAL_1</text>
<text x="60.3" y="39">CRYSTAL_2</text>
<text x="64.4" y="41.5">GND_1</text>
<text x="79.5" y="40.5">C13</text>
<text x="127.5" y="36.4">SCK</text>
<text x="127.5" y="39">SD</text>
<text x="127.5" y="41.5">WS</text>
<text x="137.1" y="40.2">CHIPEN</text>
<text x="140.2" y="37.7">GND</text>
<text x="158.3" y="38.9" transform="rotate(-90 158.3 38.9)">GND</text>
<text x="204.2" y="39.2">C11</text>
<text x="210.6" y="39.2">C10</text>
<text x="234.5" y="39.2">C1</text>
<text x="241.6" y="39.2">C2</text>
<text x="248.2" y="39.2">C3</text>
<text x="254.5" y="39">C4</text>
<text x="260.9" y="39">C5</text>
<text x="267.2" y="39">C6</text>
<text x="273.6" y="39">C7</text>
<text x="27.4" y="45.6">C12</text>
<text x="80.5" y="45.1">1u</text>
<text x="127.5" y="44">L/R</text>
<text x="127.5" y="46.6">GND</text>
<text x="140.2" y="45.3">GND</text>
<text x="140.4" y="42.8">VDD</text>
<text x="153.9" y="45.6">C18</text>
<text x="158" y="42.8">+3V3</text>
<text x="203.5" y="43.8">100n</text>
<text x="209.8" y="43.8">100n</text>
<text x="233.7" y="43.5">100n</text>
<text x="240" y="43.8">100n</text>
<text x="246.6" y="43.8">100n</text>
<text x="252.7" y="43.8">100n</text>
<text x="259.1" y="43.8">100n</text>
<text x="265.4" y="44">100n</text>
<text x="271.8" y="43.8">100n</text>
<text x="28.5" y="50.1">1u</text>
<text x="76.7" y="52.9">GND</text>
<text x="121.2" y="51.7">GND</text>
<text x="153.9" y="49.9">100n</text>
<text x="199.9" y="51.7">GND C9</text>
<text x="236.5" y="53.2">C8</text>
<text x="274.8" y="52.9">GND</text>
<text x="29.7" y="58">GND</text>
<text x="146.6" y="58">GND</text>
<text x="205" y="56.5">1u</text>
<text x="236.7" y="57.8">1u</text>
<text x="265.7" y="55.5">PWR_FLAG</text>
<text x="181.3" y="64.4">+3V3</text>
<text x="206.2" y="63.1">GND</text>
<text x="238" y="64.4">GND</text>
<text x="121.2" y="70.7">CN1</text>
<text x="187.1" y="68.4">R8</text>
<text x="191.2" y="68.4">10k</text>
<text x="202.4" y="70.7">RUN</text>
<text x="221.8" y="71.6" transform="rotate(-90 221.8 71.6)">DVDD</text>
<text x="238.7" y="70.7">GPIO0</text>
<text x="32.3" y="77.1">USB1</text>
<text x="110.8" y="73.3">SM04B-SRSS-TB(LF)(SN)</text>
<text x="178.2" y="74.8">R1</text>
<text x="182.8" y="74.8">27</text>
<text x="219.3" y="77.2" transform="rotate(-90 219.3 77.2)">VREG_VOUT</text>
<text x="226.9" y="72.3" transform="rotate(-90 226.9 72.3)">IOVDD</text>
<text x="229.5" y="75.2" transform="rotate(-90 229.5 75.2)">USB_VDD</text>
<text x="232" y="76.1" transform="rotate(-90 232 76.1)">ADC_AVDD</text>
<text x="234.5" y="74.4" transform="rotate(-90 234.5 74.4)">VREG_IN</text>
<text x="238.7" y="73.3">GPIO1</text>
<text x="238.7" y="75.8">GPIO2</text>
<text x="22.8" y="79.6">TYPE-C</text>
<text x="31.2" y="79.6">16PIN</text>
<text x="38" y="79.6">2MD(073)</text>
<text x="49.5" y="82.7">VBUS</text>
<text x="123.8" y="78.3">6</text>
<text x="123.8" y="83.4">1</text>
<text x="178" y="80.1">R2</text>
<text x="182.3" y="80.1">27</text>
<text x="202.4" y="78.3">USB_DP</text>
<text x="202.4" y="80.9">USB_DM</text>
<text x="238.7" y="78.3">GPIO3</text>
<text x="238.7" y="80.9">GPIO4</text>
<text x="238.7" y="83.4">GPIO5</text>
<text x="27.2" y="84.7">SHELL</text>
<text x="37.6" y="87.2">VBUS</text>
<text x="38.6" y="84.7">GND</text>
<text x="38.7" y="89.8">CC2</text>
<text x="52.5" y="87.5">R5</text>
<text x="56.6" y="87.5">5k1</text>
<text x="123.8" y="86">2</text>
<text x="123.8" y="88.5">3</text>
<text x="202.4" y="88.5">QSPI_SS</text>
<text x="238.7" y="86">GPIO6</text>
<text x="238.7" y="88.5">GPIO7</text>
<text x="37.4" y="92.3">SBU1</text>
<text x="38.7" y="94.8">DP2</text>
<text x="64" y="94.6">GND</text>
<text x="123.8" y="91">4</text>
<text x="132.8" y="94.8">D1</text>
<text x="137.9" y="94.6">SS14</text>
<text x="150.2" y="92.7" transform="rotate(-90 150.2 92.7)">VBUS</text>
<text x="202.4" y="93.6">QSPI_SD0</text>
<text x="238.7" y="91">GPIO8</text>
<text x="238.7" y="93.6">GPIO9</text>
<text x="38.7" y="97.4">DN1</text>
<text x="38.7" y="99.9">DP1</text>
<text x="57.6" y="96.4">R6</text>
<text x="61.4" y="96.4">5k1</text>
<text x="68.6" y="101.4">GND</text>
<text x="76.9" y="101.2">NCP1117ST33T3G</text>
<text x="82.9" y="99.2">IC2</text>
<text x="104.7" y="97.6">+3V3</text>
<text x="123.8" y="96.1">5</text>
<text x="202.4" y="96.1">QSPI_SD1</text>
<text x="202.4" y="98.7">QSPI_SD2</text>
<text x="202.4" y="101.2">QSPI_SD3</text>
<text x="237.5" y="96.1">GPIO10</text>
<text x="237.5" y="98.7">GPIO11</text>
<text x="237.5" y="101.2">GPIO12</text>
<text x="37.4" y="107.5">SBU2</text>
<text x="38.7" y="102.5">DN2</text>
<text x="38.7" y="105">CC1</text>
<text x="58.7" y="106">VBUS</text>
<text x="71.6" y="105">ADJUST/GROUND</text>
<text x="95" y="105">TAB</text>
<text x="127.5" y="106.3">GND</text>
<text x="202.4" y="103.7">QSPI_SCLK</text>
<text x="237.5" y="103.7">GPIO13</text>
<text x="237.5" y="106.3">GPIO14</text>
<text x="27.2" y="112.6">SHELL</text>
<text x="37.6" y="110.1">VBUS</text>
<text x="38.6" y="112.6">GND</text>
<text x="50.1" y="113.6">SS14 D2</text>
<text x="71.6" y="110.1">INPUT</text>
<text x="89" y="108.8">OUTPUT_1</text>
<text x="103.6" y="112.9">C17</text>
<text x="157.9" y="112.6">DM3D-SF</text>
<text x="161.4" y="110.1">J1</text>
<text x="237.5" y="108.8">GPIO15</text>
<text x="237.5" y="111.4">GPIO16</text>
<text x="237.5" y="113.9">GPIO17</text>
<text x="59.2" y="114.1">C16</text>
<text x="59.2" y="118.7">10u</text>
<text x="103.6" y="117.4">10u</text>
<text x="125.3" y="115.4">+3V3</text>
<text x="130.5" y="118.2">R4</text>
<text x="134.6" y="118.2">47k</text>
<text x="151.6" y="117.7">DAT2</text>
<text x="168.7" y="117.7">DAT1</text>
<text x="202.4" y="116.4">XIN</text>
<text x="237.5" y="116.4">GPIO18</text>
<text x="237.5" y="119">GPIO19</text>
<text x="20.8" y="121.5">GND</text>
<text x="61.5" y="125.3">GND</text>
<text x="105.9" y="124.1">GND</text>
<text x="151.6" y="120.2">CD/DAT3</text>
<text x="151.6" y="122.8">CMD</text>
<text x="151.6" y="125.3">VDD</text>
<text x="169.3" y="120.2">MP1</text>
<text x="169.3" y="122.8">MP2</text>
<text x="169.3" y="125.3">MP3</text>
<text x="237.5" y="121.5">GPIO20</text>
<text x="237.5" y="124.1">GPIO21</text>
<text x="116.3" y="128.1">C19</text>
<text x="121.4" y="128.1">C20</text>
<text x="135.6" y="129.1">R7</text>
<text x="143.5" y="128.9">22</text>
<text x="151.6" y="127.9">CLK</text>
<text x="151.6" y="130.4">VSS</text>
<text x="169.3" y="127.9">MP4</text>
<text x="169.3" y="130.4">MP5</text>
<text x="202.4" y="126.6">XOUT</text>
<text x="237.5" y="126.6">GPIO22</text>
<text x="237.5" y="129.1">GPIO23</text>
<text x="237.5" y="131.7">GPIO24</text>
<text x="115.3" y="132.7">100n</text>
<text x="122.4" y="132.7">1u</text>
<text x="151.6" y="132.9">DAT0</text>
<text x="169.3" y="132.9">MP6</text>
<text x="202.4" y="136.8">SWCLK</text>
<text x="237.5" y="134.2">GPIO25</text>
<text x="52.3" y="142.8">W25Q128JVSIQ</text>
<text x="58" y="141.1">IC1</text>
<text x="133.9" y="140.6">GND</text>
<text x="179.6" y="140.6">GND</text>
<text x="202.4" y="139.3">SWD</text>
<text x="231.7" y="139.3">GPIO26_ADC0</text>
<text x="231.7" y="141.8">GPIO27_ADC1</text>
<text x="37.3" y="149.5">/CS</text>
<text x="68.1" y="149.5">VCC</text>
<text x="97.1" y="144.6">+3V3</text>
<text x="202.4" y="146.9">TESTEN</text>
<text x="224.4" y="149.4" transform="rotate(-90 224.4 149.4)">GND</text>
<text x="231.7" y="144.4">GPIO28_ADC2</text>
<text x="231.7" y="146.9">GPIO29_ADC3</text>
<text x="37.3" y="152">DO_(IO1)</text>
<text x="37.3" y="154.5">/WP_(IO2)</text>
<text x="48" y="152">/HOLD_OR_/RESET_(IO3)</text>
<text x="68.1" y="154.5">CLK</text>
<text x="89.7" y="154.8">C14</text>
<text x="141.6" y="155">LED1</text>
<text x="169.7" y="154.8">+3V3</text>
<text x="194.8" y="152">GND</text>
<text x="225.7" y="153.3">U1</text>
<text x="225.7" y="155.8">RP2040</text>
<text x="37.3" y="157.1">GND</text>
<text x="64" y="157.1">DI_(IO0)</text>
<text x="90.7" y="159.4">1u</text>
<text x="131.3" y="160.9">K_BLUE</text>
<text x="134.6" y="157.1">IN-S66TFT5R5G5B</text>
<text x="148.7" y="160.9">A_BLUE</text>
<text x="161" y="159.9">R9</text>
<text x="221.5" y="159.6">GND</text>
<text x="28.4" y="167.2">GND</text>
<text x="131.3" y="163.4">K_RED_</text>
<text x="131.3" y="166">K_GREEN</text>
<text x="147.3" y="166">A_GREEN</text>
<text x="149.8" y="163.4">A_RED</text>
<text x="158" y="162.3">5 R10</text>
<text x="158" y="164.8">6 R11</text>
<text x="48.5" y="179.4">S1</text>
<text x="92.6" y="175.1">+3V3</text>
<text x="123.1" y="179.9">TP1</text>
<text x="154.9" y="178.7">TP3</text>
<text x="48.8" y="183.7">A</text>
<text x="51.6" y="180.2">B3U-1000P</text>
<text x="90.9" y="181.5">C15</text>
<text x="120.5" y="182.5">TestPoint</text>
<text x="152.3" y="181.2">TestPoint</text>
<text x="48.8" y="186.3">K</text>
<text x="90.4" y="186">10u</text>
<text x="120.5" y="190.1">TestPoint</text>
<text x="123.1" y="187.6">TP2</text>
<text x="152.3" y="188.8">TestPoint</text>
<text x="154.9" y="186.3">TP4</text>
<text x="162.1" y="186.5">+3V3</text>
<text x="39.9" y="192.6">GND</text>
<text x="93.2" y="192.6">GND</text>
</g>
<g font-size="1.8" fill="#0f0f0f">
<text x="87.7" y="31.4">XOUT</text>
<text x="111.8" y="35.2">GPIO27_ADC1</text>
<text x="26.7" y="40.3">XIN</text>
<text x="111.8" y="40.3">GPIO28_ADC2</text>
<text x="111.8" y="37.8">GPIO26_ADC0</text>
<text x="170.2" y="75.9">USB_D+</text>
<text x="186.7" y="75.9">USB_DIFF+</text>
<text x="250.7" y="72">GPIO1</text>
<text x="250.7" y="74.6">GPIO2</text>
<text x="250.7" y="77.1">GPIO3</text>
<text x="128.7" y="82.2">GPIO2</text>
<text x="170.2" y="80.9">USB_D-</text>
<text x="250.7" y="82.2">GPIO5</text>
<text x="250.7" y="79.7">GPIO4</text>
<text x="128.7" y="84.7">GPIO1</text>
<text x="190.5" y="87.3">QSPI_SS 56</text>
<text x="43.7" y="93.7">8 USB_D+</text>
<text x="189.2" y="94.9">QSPI_SD1</text>
<text x="189.2" y="92.4">QSPI_SD0</text>
<text x="245.7" y="95">13 GPIO10</text>
<text x="43.7" y="101.3">5 USB_D-</text>
<text x="43.7" y="98.8">6 USB_D+</text>
<text x="43.7" y="96.3">7 USB_D-</text>
<text x="189.2" y="97.4">QSPI_SD2</text>
<text x="189.2" y="100">QSPI_SD3</text>
<text x="245.7" y="97.5">14 GPIO11</text>
<text x="245.7" y="100.1">15 GPIO12</text>
<text x="188" y="102.5">QSPI_SCLK 52</text>
<text x="245.7" y="102.6">16 GPIO13</text>
<text x="138.4" y="119">GPIO13</text>
<text x="194.3" y="115.2">XIN</text>
<text x="138.4" y="121.6">GPIO10</text>
<text x="193" y="125.4">XOUT 21</text>
<text x="129.5" y="126.7">GPIO11</text>
<text x="138.4" y="131.7">GPIO12</text>
<text x="249.4" y="127.9">GPIO23</text>
<text x="191.8" y="135.5">SWCLK 24</text>
<text x="194.3" y="138.1">SWD25</text>
<text x="250" y="138.1">GPIO26_ADC0</text>
<text x="250" y="140.6">GPIO27_ADC1</text>
<text x="250" y="143.2">GPIO28_ADC2</text>
<text x="22.9" y="148.2">QSPI_SS</text>
<text x="22.9" y="150.8">QSPI_SD1</text>
<text x="22.9" y="153.3">QSPI_SD2</text>
<text x="77.3" y="153.3">QSPI_SCLK</text>
<text x="78.4" y="155.9">QSPI_SD0</text>
<text x="78.4" y="150.8">QSPI_SD3</text>
<text x="119.4" y="159.7">GPIO5</text>
<text x="119.4" y="164.8">GPIO3</text>
<text x="119.4" y="162.2">GPIO4</text>
<text x="36.8" y="182.5">GPIO23</text>
<text x="130.1" y="183.8">SWCLK</text>
<text x="163.1" y="182.5">GND</text>
<text x="131.3" y="191.4">SWD</text>
</g>
<g font-size="1.8" fill="#a90000">
<text x="125" y="35.3">1</text>
<text x="37.4" y="37.8">4</text>
<text x="37.4" y="40.4">1</text>
<text x="73" y="37.8">3</text>
<text x="73" y="40.4">2</text>
<text x="125" y="37.8">2</text>
<text x="125" y="40.4">3</text>
<text x="145.3" y="36.6">9</text>
<text x="145.3" y="39.1">8</text>
<text x="145.3" y="41.7">7</text>
<text x="125" y="42.9">4</text>
<text x="125" y="45.5">5</text>
<text x="145.3" y="44.2">6</text>
<text x="218.2" y="65.4" transform="rotate(-90 218.2 65.4)">45</text>
<text x="220.7" y="65.4" transform="rotate(-90 220.7 65.4)">23</text>
<text x="225.8" y="64.8" transform="rotate(-90 225.8 64.8)">1</text>
<text x="228.3" y="65.4" transform="rotate(-90 228.3 65.4)">48</text>
<text x="230.9" y="65.4" transform="rotate(-90 230.9 65.4)">43</text>
<text x="233.4" y="65.4" transform="rotate(-90 233.4 65.4)">44</text>
<text x="198.7" y="69.6">26</text>
<text x="246.3" y="69.6">2</text>
<text x="126.3" y="77.2">6</text>
<text x="198.7" y="77.2">47</text>
<text x="246.3" y="72.1">3</text>
<text x="246.3" y="74.7">4</text>
<text x="246.3" y="77.2">5</text>
<text x="24.1" y="83.6">13</text>
<text x="43.1" y="83.6">12</text>
<text x="126.3" y="82.3">1</text>
<text x="198.7" y="79.8">46</text>
<text x="246.3" y="79.8">6</text>
<text x="246.3" y="82.3">7</text>
<text x="43.1" y="88.6">10</text>
<text x="43.1" y="86.1">11</text>
<text x="126.3" y="84.8">2</text>
<text x="126.3" y="87.4">3</text>
<text x="126.3" y="89.9">4</text>
<text x="130.1" y="89.9">2</text>
<text x="142.8" y="89.9">1</text>
<text x="198.7" y="87.4">56</text>
<text x="245.7" y="89.9">11</text>
<text x="246.3" y="84.8">8</text>
<text x="246.3" y="87.4">9</text>
<text x="43.7" y="91.2">9</text>
<text x="43.7" y="93.7">8</text>
<text x="126.3" y="95">5</text>
<text x="198.7" y="92.5">53</text>
<text x="198.7" y="95">55</text>
<text x="245.7" y="92.5">12</text>
<text x="245.7" y="95">13</text>
<text x="43.7" y="101.3">5</text>
<text x="43.7" y="98.8">6</text>
<text x="43.7" y="96.3">7</text>
<text x="198.7" y="97.5">54</text>
<text x="198.7" y="100.1">51</text>
<text x="245.7" y="97.5">14</text>
<text x="245.7" y="100.1">15</text>
<text x="43.7" y="106.4">3</text>
<text x="43.7" y="103.9">4</text>
<text x="67.9" y="103.9">1</text>
<text x="100.9" y="103.9">4</text>
<text x="100.9" y="107.7">2</text>
<text x="198.7" y="102.6">52</text>
<text x="245.7" y="105.2">17</text>
<text x="245.7" y="107.7">18</text>
<text x="245.7" y="102.6">16</text>
<text x="24.1" y="111.5">14</text>
<text x="43.7" y="111.5">1</text>
<text x="43.7" y="109">2</text>
<text x="47.6" y="109">1</text>
<text x="60.3" y="109">2</text>
<text x="67.9" y="109">3</text>
<text x="245.7" y="110.2">27</text>
<text x="245.7" y="112.8">28</text>
<text x="147.9" y="116.6">1</text>
<text x="147.9" y="119.1">2</text>
<text x="174.5" y="119.1">MP1</text>
<text x="175.8" y="116.6">8</text>
<text x="198.7" y="115.3">20</text>
<text x="245.7" y="115.3">29</text>
<text x="245.7" y="117.9">30</text>
<text x="147.9" y="121.7">3</text>
<text x="147.9" y="124.2">4</text>
<text x="174.5" y="121.7">MP2</text>
<text x="174.5" y="124.2">MP3</text>
<text x="198.7" y="125.5">21</text>
<text x="245.7" y="120.4">31</text>
<text x="245.7" y="122.9">32</text>
<text x="245.7" y="125.5">34</text>
<text x="147.9" y="126.7">5</text>
<text x="147.9" y="129.3">6</text>
<text x="147.9" y="131.8">7</text>
<text x="174.5" y="126.7">MP4</text>
<text x="174.5" y="129.3">MP5</text>
<text x="174.5" y="131.8">MP6</text>
<text x="245.7" y="128">35</text>
<text x="245.7" y="130.6">36</text>
<text x="198.7" y="135.6">24</text>
<text x="245.7" y="133.1">37</text>
<text x="198.7" y="138.2">25</text>
<text x="245.7" y="138.2">38</text>
<text x="245.7" y="140.7">39</text>
<text x="245.7" y="143.3">40</text>
<text x="33.6" y="148.3">1</text>
<text x="74.2" y="148.3">8</text>
<text x="198.7" y="145.8">19</text>
<text x="245.7" y="145.8">41</text>
<text x="33.6" y="150.9">2</text>
<text x="33.6" y="153.4">3</text>
<text x="33.6" y="156">4</text>
<text x="74.2" y="150.9">7</text>
<text x="74.2" y="153.4">6</text>
<text x="74.2" y="156">5</text>
<text x="223.3" y="153.1" transform="rotate(-90 223.3 153.1)">57</text>
<text x="127.6" y="159.8">1</text>
<text x="158" y="159.8">4</text>
<text x="127.6" y="162.3">2</text>
<text x="127.6" y="164.8">3</text>
<text x="45" y="182.6">2</text>
<text x="45" y="185.2">1</text>
</g>
<text font-size="1.8" fill="#009600" x="186.7" y="80.9">USB_DIFF-</text>
</svg>
